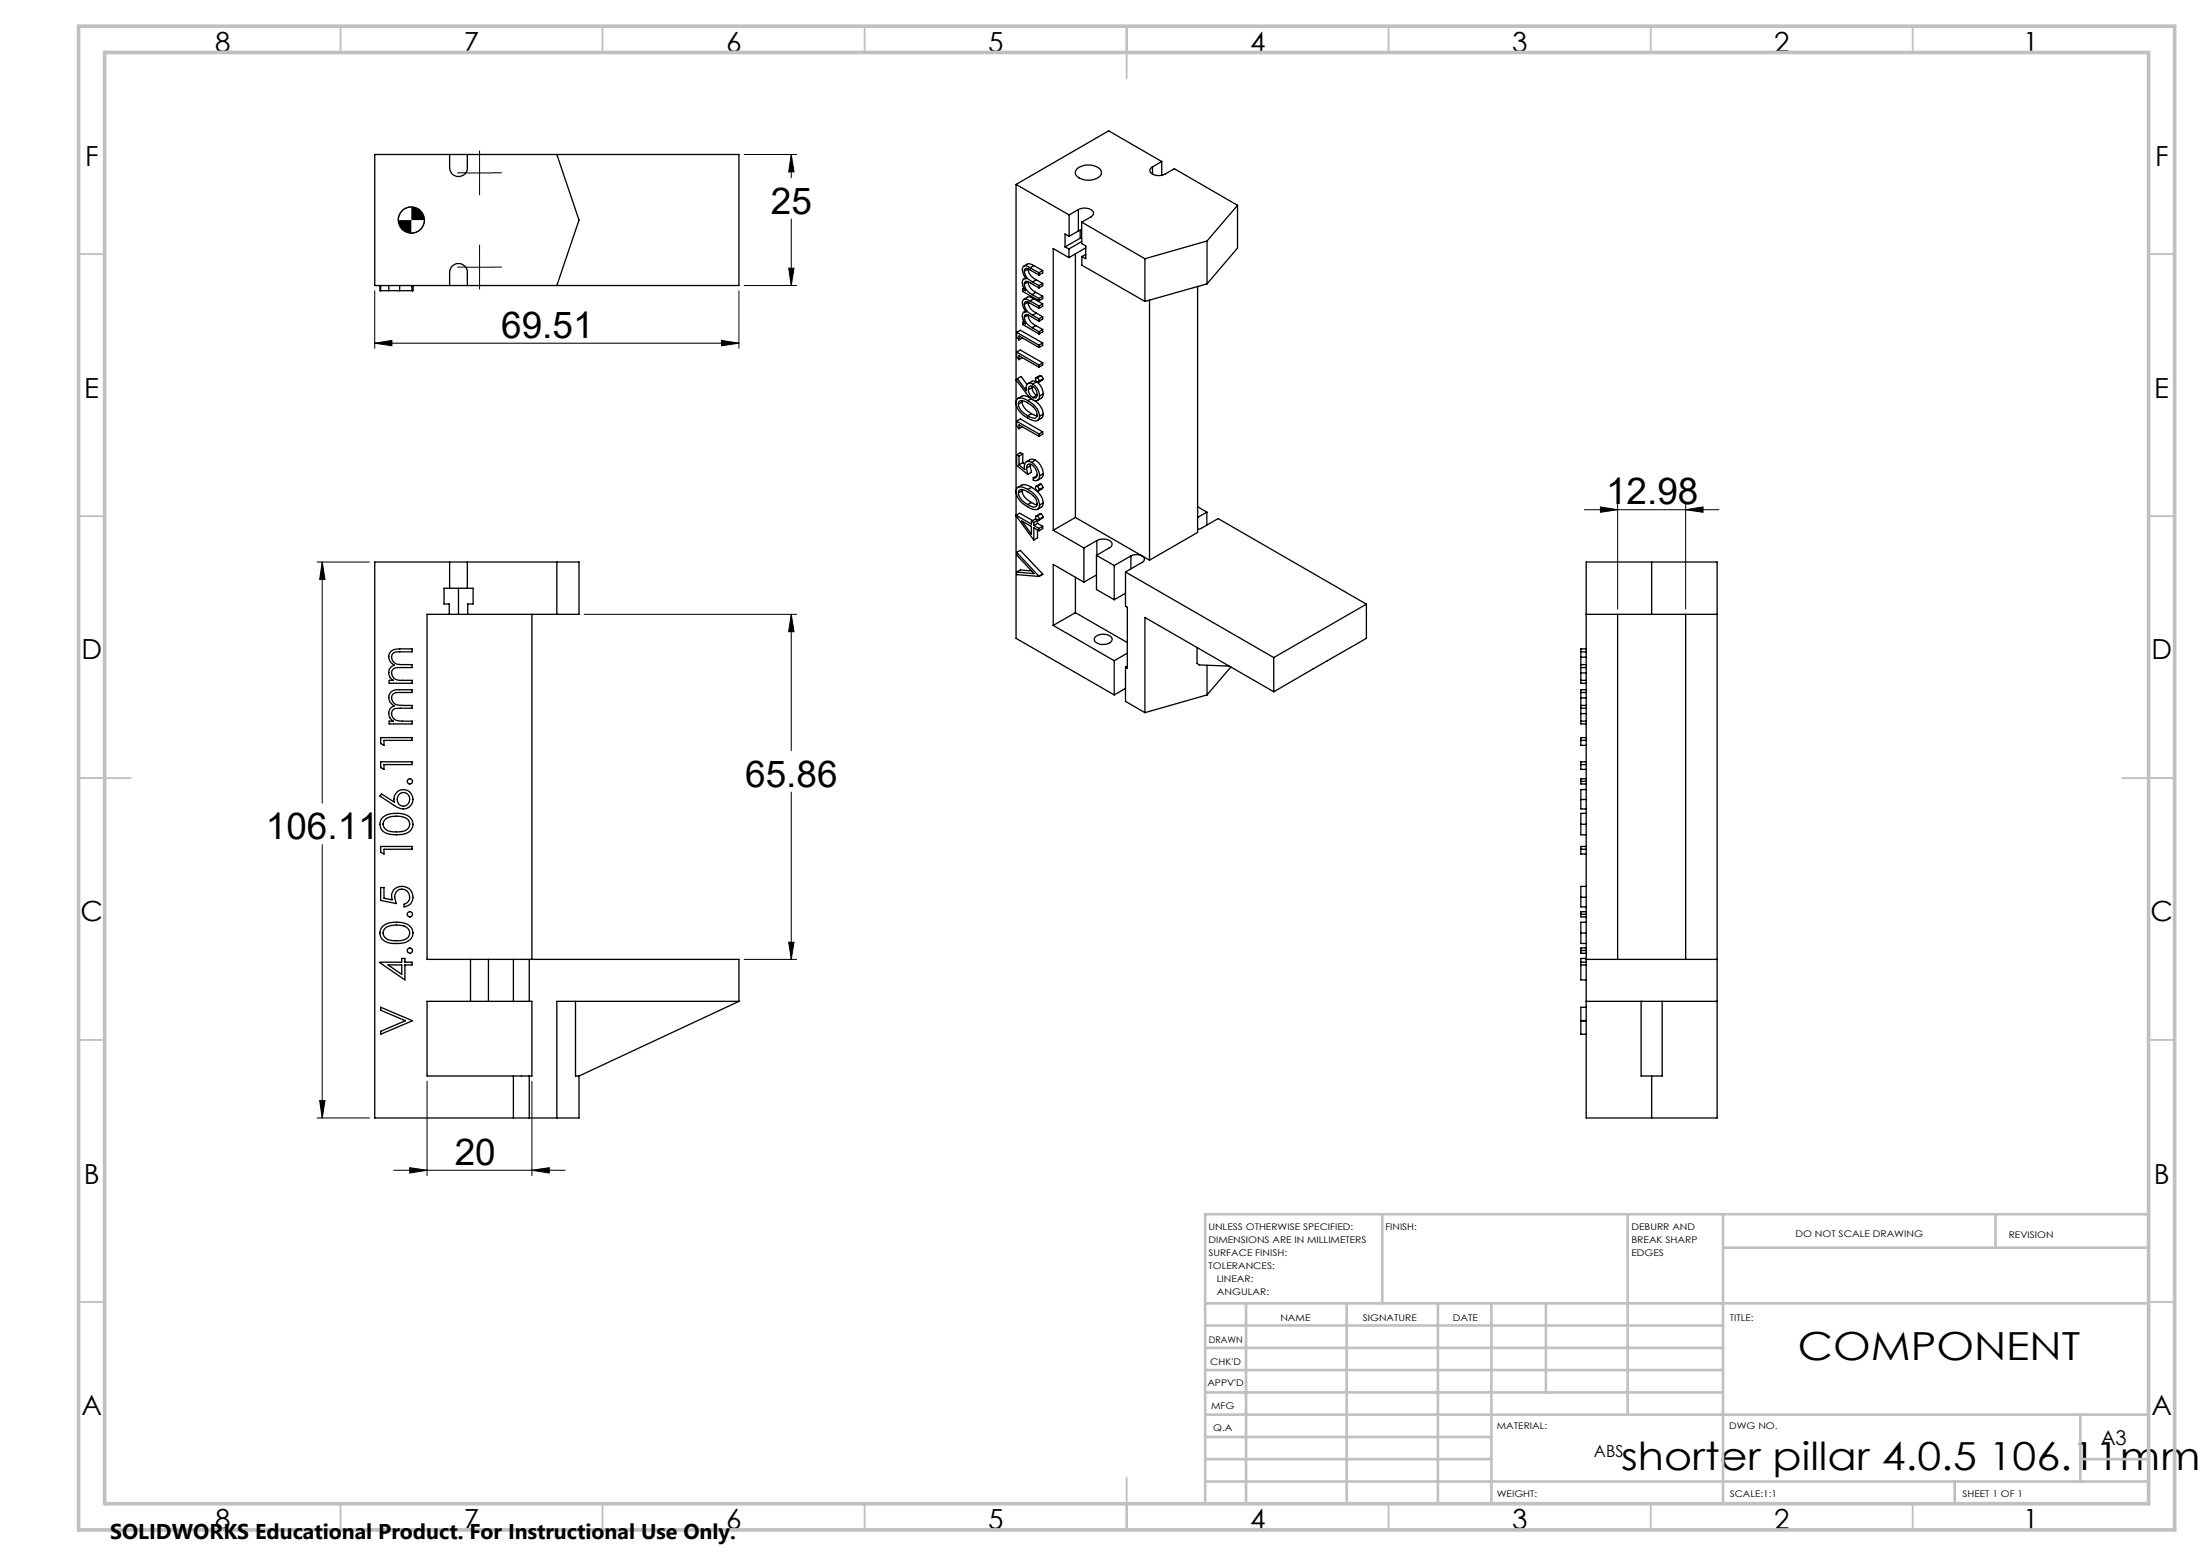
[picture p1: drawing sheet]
<svg xmlns="http://www.w3.org/2000/svg" width="420mm" height="297mm" viewBox="0 0 420 297" stroke-linecap="round" stroke-linejoin="round" font-family="sans-serif">
<g fill="none" stroke="#000" stroke-width=".19">
<path d="M78.5 39.5a2.46 2.46 0 0 0-2.5 2.5M89 33h5M91.5 30.5v5M142 29.5h10M151 29.5l.5 3.3h-1zM151 29.5v4.4M71.5 55.5v11M81 42a2.59 2.59 0 0 1-2.5 2.5M89 51h5M91.5 48.5v5M141 55.5v11M142 54.5h10"/>
<path d="M150.5 51.2h1l-.5 3.3zM151 41.8v12.7M71.5 65.5l3.3-.5v1zM71.5 65.5h69.5M137.7 65l3.3 .5-3.3 .5zM302.3 97.3h25.7M305.4 96.8l3.3 .5-3.3 .5zM308.7 96.3v20M321.7 97.3l3.3-.5v1zM321.7 96.3v20M60.5 107.3h10M61.5 107.3l.5 3.3h-1z"/>
<path d="M61.5 107.3v46M111.5 117.3h40.5M151 117.3l.5 3.3h-1zM151 117.3v26M151 151.2v31.9M61.5 161.2v52.2M150.5 179.8h1l-.5 3.3zM142 183.1h10M60.5 213.4h10M61 210.1h1l-.5 3.3zM81.5 206.4v18M101.5 206.4v18"/>
<path d="M75.1 223.4h32.7M78.2 222.9l3.3 .5-3.3 .5zM101.5 223.4l3.3-.5v1z"/>
</g>
<path d="M89 33h-1.7M91.5 30.5v-1.7M91.5 35.5v1.7M94 33h1.7M89 51h-1.7M91.5 48.5v-1.7M91.5 53.5v1.7M94 51h1.7" fill="none" stroke="#000" stroke-width=".19" stroke-dasharray="15.2 1.3 1.3 1.3"/>
<g fill="none" stroke="#c0c0c0" stroke-width=".35">
<path d="M65 5v5M115 5v5M165 5v5M215 5v10M265 5v5M315 5v5M365 5v5M15 48.5h5M410 48.5h5M15 98.5h5M410 98.5h5M15 148.5h10"/>
<path d="M405 148.5h10M15 198.5h5M410 198.5h5M15 248.5h5M410 248.5h5M65 287v5M115 287v5M165 287v5M215 282v10M265 287v5M315 287v5M365 287v5"/>
</g>
<g fill="none" stroke="#c0c0c0" stroke-width=".5">
<path d="M263.8 231.8v17M310.6 231.8v38.2M328.8 231.8v55.2M328.8 238.2h81.2M380.8 231.8v6.4M410 231.8h-180v55.2M230 248.8h180M230 257.3h98.8M230 253h98.8M237.8 248.8v38.2M257 248.8v38.2M274.4 248.8v38.2"/>
<path d="M284.6 248.8v38.2M295 248.8v17M230 265.8h98.8M230 261.5h98.8M230 278.5h54.6M230 274.3h54.6M230 270h180M397 278.5h13M397 270v12.8M230 282.8h180M373 282.8v4.2"/>
</g>
<path d="M15 5h400v287h-400zM20 10h390v277h-390z" fill="none" stroke="#c0c0c0" stroke-width=".7"/>
<g fill="#000">
<path d="M76 42a2.59 2.59 0 0 0 2.5 2.5v-2.5zM78.5 39.5v2.5h2.5a2.52 2.52 0 0 0-2.5-2.5z"/>
<path d="M61.5 107.3l.5 3.3h-1zM61 210.1h1l-.5 3.3zM151 117.3l.5 3.3h-1zM150.5 179.8h1l-.5 3.3zM78.2 222.9l3.3 .5-3.3 .5zM101.5 223.4l3.3-.5v1zM305.4 96.8l3.3 .5-3.3 .5zM321.7 97.3l3.3-.5v1zM71.5 65.5l3.3-.5v1zM137.7 65l3.3 .5-3.3 .5zM151 29.5l.5 3.3h-1zM150.5 51.2h1l-.5 3.3z"/>
</g>
<g fill="none" stroke="#000" stroke-width=".25">
<path d="M71.5 29.5h69.5v25h-69.5zM85.8 29.5v2.5a1.69 1.69 0 0 0 1.7 1.7 1.69 1.69 0 0 0 1.7-1.7v-2.5M106.3 29.5l4.2 12.5-4.2 12.5M193.9 35.2l10.1 5.8M193.9 35.2v41.6M205.5 32.2a3.4 3.4 0 0 1 4.6 .4 1.28 1.28 0 0 1-1.1 1.6 3.2 3.2 0 0 1-3.7-.9l-.1-.5zM219.9 31.9a.79 .79 0 0 0-.5 .8 .79 .79 0 0 0 .8 .7 2.64 2.64 0 0 0 2.1-.2l1.8-1 12 7M219.9 31.9v1.3M221.7 30.8l-10.1-5.8-17.7 10.2M221.7 30.8l-1.8 1.1M221.7 30.8v2.7M236.1 39.2l-5.8 6.8"/>
<path d="M236.1 39.2v8.1l-5.8 6.9M72.5 54.5v1h1.7M72.6 54.5v1M74.2 54.5v1h2.1M76.3 54.5v1M78.6 54.5v1M78.7 54.5v1h-2.4M78.8 54.5v1M85.8 54.5v-2.5a1.69 1.69 0 0 1 1.7-1.7 1.69 1.69 0 0 1 1.7 1.7v2.5M195.2 55.2v.4l3.1 1.8M195.4 55l-.2 .2M195.5 54.2l.7-.4 .3 1.1 1.2 .9"/>
<path d="M195.5 51.7l.7-.3a2.55 2.55 0 0 0 1.5 2M195.5 58.1l.7-.4a2.54 2.54 0 0 0 1.5 2.1M195.5 51.7v-.2a.52 .52 0 0 1 .9-.1l1.9 1.1M195.5 51.7a2.54 2.54 0 0 0 1.5 2.1M195.5 54.2a.44 .44 0 0 1 .4-.5l2.4 1.3M195.5 54.2l.3 1.1 1.2 .9M195.5 58.1a.42 .42 0 0 1 .2-.5 .42 .42 0 0 1 .5 .1l2.1 1.1M195.5 58.1a2.54 2.54 0 0 0 1.5 2.1M195.7 53.1l-.3 .1M195.7 59.4l-.3 .2M196.1 50.4l.3-.1 .9 .4M196.1 50.4l-.7 .4"/>
<path d="M196.6 51.1l-.3-.2a.69 .69 0 0 0-1-.1 .69 .69 0 0 0-.2 .9l.3 .9 .4 .6h-.1a.68 .68 0 0 0-.6 1.1l.6 1.2-.5-.3M196.6 57.4l-.3-.1a.69 .69 0 0 0-1-.1 .69 .69 0 0 0-.2 .9l.3 .8 .4 .6h-.3a1.35 1.35 0 0 0-.1 1.9l.3 .4-.5-.3M196.6 51.1l1.7 1M196.6 57.4l1.7 1M197 56.2l1.3 .8M197 53.8l1.3 .7M197.3 57l-.9-.3-1 .4M197.3 50.7l1.7 .9M197.3 57l1.7 1M197.3 50.7l-.7 .4M197.3 57l-.7 .4M197.7 55.8l-.7 .4"/>
<path d="M197.7 55.8l1.3 .7M197.7 53.4l1.3 .7M197.7 59.8l1.3 .7M197.7 53.4l-.7 .4M197.7 59.8l-.7 .4M198.3 52.1v.4M198.3 54.5v.5M198.3 57v.4M198.3 58.4v.4M199 51.6v.5l-.7 .4M199 54.1v.4l-.7 .5M199 56.5v.5l-.7 .4"/>
<path d="M199 58v.5l-.7 .3M199 51.6l-.7 .5M199 54.1l-.7 .4M199 56.5l-.7 .5M199 58l-.7 .4M203.2 47.1l.8 .4M204 49.2l-3-1.8v53.8M204 47.5v1.7M204 41v4.1M204 45.1l-.8-.4v2.4M205.2 48.4v50.4M205.8 40a2.32 2.32 0 0 1 2.8 .5l.1 .3-.3 .5-2 1.1"/>
<path d="M205.8 40l-1.8 1M205.8 40v4.1M205.8 44.1l-1.8 1M206.1 43.9v1.6M206.1 45.5l-2.9 1.6M206.1 45.5h.3M206.4 43.8l-.6 .3M206.4 42.4l12.1 7M206.4 42.4v4.1l.8 .5v2.4l-.8-.4M206.4 46.1l-2.4 1.4M206.4 49v1.6l12.1 6.9M207.2 48.6l-.8 .4"/>
<path d="M207.2 47.3l-3.2 1.9M218.5 49.4v8.1M219.4 57.3v49.6M228.5 54.7v46.9l-9.1 5.3M230.3 54.2l-11.8 3.3M230.3 46l-11.8 3.4M230.3 46v8.2M193.9 76.9a4.2 4.2 0 0 0 4 3.4l.3-.2 .2-.7M193.9 76.9v16.9M194 63.4l.7-.4 4.3 2.5M194 67.2l.7-.4 4.3 2.4M194 63.4v.9l.5 .6"/>
<path d="M194 67.2v.9l.5 .5M194 63.4l4.3 2.5M194 67.2l4.3 2.5M194.1 72.3l1.7 2.3v-.3a.82 .82 0 0 1 .3-1 .82 .82 0 0 1 1 0M194.1 72.3l-.2 .2 1.9 2.6a3.1 3.1 0 0 0 1.8 1.4 .79 .79 0 0 0 .8-.9M194.1 72.3l.7-.4 1.2 1.5M194.3 77.1v-.2a.51 .51 0 0 1 .7-.4 3.3 3.3 0 0 1 2.9 2.9l-.2 .3a1.33 1.33 0 0 1-1.6-.3M194.3 77.1a2.85 2.85 0 0 0 1.8 2.3M194.5 64.9v-.8l3.8 2.2M194.5 68.6v-.7l3.8 2.2M195.1 76.7a2.85 2.85 0 0 0 1.7 2.2M195.1 76.5v.2"/>
<path d="M195.1 76.7l-.8 .4M195.1 64.5l-.6 .4M195.1 68.3l-.6 .3M195.2 61.5v.4l3.1 1.8M195.4 61.4l-.2 .1M195.5 60.5l.7-.4 .3 1.1 1.2 1M195.5 60.5a.39 .39 0 0 1 .4-.5l2.4 1.3M195.5 60.5l.3 1.1 1.2 .9M196.1 76.5l-.7-.4a.9 .9 0 0 0-1-.1 .9 .9 0 0 0-.5 .9M196.1 76.5a4 4 0 0 1 2.3 2.9M196.3 74.4v-.2a.55 .55 0 0 1 .4-.6 .55 .55 0 0 1 .6 .3l.5 .7a1.14 1.14 0 0 1-.2 1.4l-.5-.1M196.3 74.4l.1 .6 .3 .6 .4 .3"/>
<path d="M196.6 75.9l-.1-.1a1.64 1.64 0 0 0-2.2 .3M196.8 76.1l-.7 .4M196.8 78.9l1.1 .5M196.8 78.9l-.7 .5M197 74l.2 .9 .6 .6M197 73.7v.3M197 62.5l1.3 .8M197 74l-.7 .4M197 60.2l1.3 .7M197.1 73.3l.5 .5 .5 .6 .3 1.2M197.4 76.5a3.4 3.4 0 0 1 1.7 2.6M197.7 62.2l1.3 .7"/>
<path d="M197.7 62.2l-.7 .3M197.8 72.9l.8 .8 .5 1.5M197.8 72.9l-.8-.2-.8 .5M197.8 72.9l-.7 .4M197.8 75.5h.1M197.8 75.5l-.7 .4M197.9 72.1h-.1a.46 .46 0 0 0-.1 .6 .46 .46 0 0 0 .6 .2v-.2M197.9 72.1l.4 .6M198.3 60.9v.4M198.3 63.3v.4M198.3 65.9v.4M198.3 69.7v.4"/>
<path d="M198.6 71.7l.4 .6M198.6 71.7h-.2l-.7 .4M198.6 71.7l-.7 .4M198.7 76l-.7 .4M198.9 72.6l-.7 .4M199 60.5v.4l-.7 .4M199 62.9v.5l-.7 .3M199 65.5v.4l-.7 .4M199 69.2v.5l-.7 .4M199 60.5l-.7 .4M199 62.9l-.7 .4M199 65.5l-.7 .4"/>
<path d="M199 69.2l-.7 .5M199 72.3l-.1 .2M199 72.3l-.7 .4M199.1 75.2l-.2 .5-.2 .3M199.1 79.1l-.2 .6-.9 .6M199.1 75.2l-.7 .4M199.1 79.1l-.7 .3M193.9 93.9v27.9l18.7 10.8M193.9 98.5l3.4 4.6M194 80.4l.7-.4 4.3 2.4M194 80.4v.9l.5 .5M194 86.8v2l2.1 1.8"/>
<path d="M194 80.4l4.3 2.4M194 86.8l.5 .3M194.3 93a1.86 1.86 0 0 1 2.5 0M194.3 94.1v-.2a.57 .57 0 0 1 .7-.5 3.4 3.4 0 0 1 2.9 2.9 .57 .57 0 0 1-.6 .5l-1.2-.5M194.3 94.1a2.87 2.87 0 0 0 1.8 2.2M194.5 81.8v-.7l3.8 2.2M194.5 87.1v1.6M195 99.4l1.8 1.1v1.4zM195.1 93.7a2.85 2.85 0 0 0 1.7 2.2M195.1 93.4v.3M195.1 93.7l-.8 .4M195.1 81.5l-.6 .3"/>
<path d="M195.2 88.3l.3 .3M195.2 86.6v1.7M195.2 86.6l-.5-.2-.7 .4M195.2 88.3l-.7 .4M195.2 86.6l-.7 .5M195.9 89.3a.65 .65 0 0 1 .4-.8 .65 .65 0 0 1 .8 .4l.4 .5a1.36 1.36 0 0 1 .1 1.8h-.4M195.9 89.3l.2 1.3M196.1 93.4l-.7-.3a.98 .98 0 0 0-1.3 0 .98 .98 0 0 0-.1 1.3 4.8 4.8 0 0 0 3.6 2.9 .75 .75 0 0 0 .8-.9M196.1 93.4a3.9 3.9 0 0 1 2.3 3M196.6 88.9l.2 1.2-.7 .5M196.6 88.9l-.7 .4M196.6 88.6v.3"/>
<path d="M196.8 95.9l1.1 .5M196.8 95.9l-.7 .4M196.8 99.5l.5 .2M196.8 93a4 4 0 0 1 2.3 3M196.8 88.3a.87 .87 0 0 0-1.1-.1 .87 .87 0 0 0-.2 1.1v.3l-1-.9M196.8 88.3l1 .8 .4 .9 .2 .8M196.8 93l-.7 .4M197.1 99.4l-2.5-1.4-.7 .4 2.9 1.6v-.5M197.3 99.7v.6M197.6 87.8a3.1 3.1 0 0 1 1.5 2.6M197.6 87.8a.87 .87 0 0 0-1-.1l-.7 .4M197.6 87.8l-.8 .5"/>
<path d="M197.9 90.8l-.7 .4M197.9 92.8h-.2a.51 .51 0 0 0 0 .6 .51 .51 0 0 0 .6 .2v-.2M197.9 92.8l.4 .6M197.9 98.5h-.1a.46 .46 0 0 0-.1 .6 .46 .46 0 0 0 .6 .2v-.2M197.9 98.5l.4 .6M198 99.9l1 .6M198 99.3v.6M198 99.3l-.4-.2-.8 .4M198 99.9l-.7 .4M198 99.3l-.7 .4M198.3 82.8v.5M198.4 90.8a.78 .78 0 0 1-.4 .8 .78 .78 0 0 1-.8 0v-.4"/>
<path d="M198.6 98.1l.3 .3 .1 .3M198.6 98.1h-.2l-.7 .4M198.6 92.4l.4 .7M198.6 92.4h-.2l-.7 .4M198.6 92.4l-.7 .4M198.6 98.1l-.7 .4M199 82.4v.5l-.7 .4M199 82.4l-.7 .4M199 98.7l-.1 .2-.7 .4M199 93.1l-.1 .2-.7 .4M199 93.1l-.7 .3M199 98.7l-.7 .4"/>
<path d="M199.1 96l-.2 .7-.9 .5M199.1 90.4a.82 .82 0 0 1-.4 .9l-.7 .3M199.1 90.4l-.7 .4M199.1 96l-.7 .4M205.2 98.8l12.7 7.3M205.2 98.8l-4.2 2.4M228.5 96.7l1.8 1.1M230.3 97.8l-1.8 1M230.3 97.8v2.4M85.8 112.3h3.4M85.8 107.3h3.4M85.8 107.3h-14.3v106.1h26.5"/>
<path d="M85.8 107.3v5M85.8 112.3h-1.1v3h1v2M87.5 112.3v5M89.2 107.3h21.3v10h-29v65.8h8.3M89.2 112.3h1.1v3h-1v2M89.2 107.3v5M101.5 117.3v65.8M106.3 107.3v10M194 105.4l.7-.3 4.3 4.5M194 105.4v.5l3.3 3.6-3.3-.3M194 109.2v.5l4.3 .3M194 105.4l4.3 4.6"/>
<path d="M196.7 100.4l.1 .2M196.8 109l-2.1-.2-.7 .4M197.3 100.3l1 .6M198 101.1v1.6l-.7 .4M198.3 100.9v.4M198.3 110h.1M198.3 101.3l-1-.6v2.4M199 100.5v.4l-.7 .4M199 109.6l-.7 .4M199 100.5l-.7 .4M201 101.2l5.8 3.4M201 119.4l11.6 6.7"/>
<path d="M205.2 110.2v6.7M205.2 116.9l9.9 5.8M205.2 116.9l-4.2 2.5M206.8 104.6v6.5M206.8 111.1l-5.8-3.4v11.7M209.2 106l3.4 1.9M209.2 106v6.5l3.4 2M209.2 109.7l-2.4 1.4M209.3 103.2a2.27 2.27 0 0 1 2.9 .5v.4l-.3 .4-2.7 1.5M209.3 103.2l-2.5 1.4M209.3 103.2v2.7M212.6 107.9v6.6"/>
<path d="M214.8 109.2l28.3 16.3M214.8 109.2v6.5l.3 .2v11.7l-.3-.3M214.8 113.2l-2.2 1.3M215.8 106.1a2.44 2.44 0 0 1 2.1 0M215.8 106.1l-3.2 1.8M215.8 106.1v2.5M217.9 106.1a.66 .66 0 0 1 .5 .6 .66 .66 0 0 1-.5 .6l-3.1 1.9M217.9 106.1l1.5 .8M228.5 101l.8-.2 3.1-1.8 28.3 16.3M260.7 115.3v6.5l-17.6 10.2M260.7 115.3l-17.6 10.2M302.7 107.3h25v106.1h-25z"/>
<path d="M302.7 117.3h25M308.7 117.3v65.8M315.2 107.3v10M321.7 117.3v65.8M74.6 124.3a2.49 2.49 0 0 1 1.7-.4h2.3v.5h-2.3a1.18 1.18 0 0 0-1.6 .7 1.18 1.18 0 0 0 .8 1.5l1.1 .3h2v.5h-2.6a1.14 1.14 0 0 0-1.2 .7 1.14 1.14 0 0 0 .4 1.4 2.29 2.29 0 0 0 1.6 .4h1.8v.5h-4.3v-.5h.7a1.58 1.58 0 0 1-.8-1.6 1.58 1.58 0 0 1 1-1.3 1.68 1.68 0 0 1-.6-2.7zM74.6 132a2.22 2.22 0 0 1 1.7-.3h2.3v.5h-2.3a1.2 1.2 0 0 0-1.6 .7 1.2 1.2 0 0 0 .8 1.5l.7 .2 2.4 .1v.5h-2.6a1.17 1.17 0 0 0-1.3 .9 1.17 1.17 0 0 0 .9 1.4l1.2 .2h1.8v.5h-4.3v-.5h.7a1.61 1.61 0 0 1-.8-1.6 1.61 1.61 0 0 1 1-1.4 1.68 1.68 0 0 1-.6-2.7zM209.1 121.5a2.32 2.32 0 0 1 3.1 .3 1.5 1.5 0 0 1-2 1.2 1.16 1.16 0 0 1-1.4-1.2zM212.6 126.1v6.5M214.8 127.3v6.6l3.7 2.1M214.8 131.4l-2.2 1.2M215.1 127.1l-.3 .2M215.1 124.7l-2.5 1.4"/>
<path d="M228.4 123.6v3l.5 .3 5.7 .2M230.3 127v5.6M230.3 132.6l-11.8 3.4M234.9 127.3l-4.6 5.3M243.1 132l-24.6-14.1v18.1M243.1 125.5v6.5M301.7 133.2v1.5M301.7 125.4v1.5M301.7 128.4v1.5M301.7 136.2v1.5M301.7 135.2v1M301.7 127.4v1"/>
<path d="M301.7 124.4v1M301.7 132.2v1M301.7 129.9h1M301.7 124.4h1M301.7 126.9h1M301.7 127.4h1M301.7 129.9v.5h1M301.7 137.7h1M301.7 132.2h1M301.7 134.7h1M301.7 135.2h1M301.7 137.7v.5h1"/>
<path d="M301.7 126.9v.5M301.7 134.7v.5M301.7 133.2h1M301.7 125.4h1M301.7 128.4h1M301.7 136.2h1M302.7 123.9h-1v.5M302.7 131.7h-1v.5M72.6 140.8h6v.5h-5.3v1l-.7-.4zM72.6 145.4h6v.5h-5.3v1l-.7-.4zM72.8 151.5l2.4 1.6a1.85 1.85 0 0 1 1.7-2.4 1.85 1.85 0 0 1 2 2.1 1.85 1.85 0 0 1-2.5 1.5l-1.2-.6-2.7-1.8zM73.1 155.9a5 5 0 0 1 5 0 1.84 1.84 0 0 1 .6 1.9 1.84 1.84 0 0 1-1.5 1.4 5.8 5.8 0 0 1-4.1-.5 1.85 1.85 0 0 1 0-2.8z"/>
<path d="M73.7 156.2a4.3 4.3 0 0 1 4.1 .2 1.38 1.38 0 0 1 .2 1.5 1.38 1.38 0 0 1-1.3 .8l-1.1 .1a2.12 2.12 0 0 1-2.5-1.2v-.6zM76.3 151.5a1.24 1.24 0 0 1 1.9 1.2 1.24 1.24 0 0 1-2 .9 1.45 1.45 0 0 1 .1-2.1zM301.7 157.3v2h1M301.7 152.6v1.8h1M301.7 149.2v.4h1M301.7 141.3h1M301.7 145.9h1M301.7 157.3h1M301.7 152.6h1M301.7 149.2h1M302.7 155.3h-1v2M302.7 150.7h-1v1.9"/>
<path d="M302.7 148.7h-1v.5M302.7 140.8h-1v1.5h1M302.7 145.4h-1v1.5h1M72.6 169.4h.7v2l1.5 .4a2.02 2.02 0 0 1 1.5-2.6 2.02 2.02 0 0 1 2.4 1.6 1.83 1.83 0 0 1-1.6 2.3v-.5a1.45 1.45 0 0 0 1-1.9 1.45 1.45 0 0 0-2-.8 1.45 1.45 0 0 0-.6 2l.1 .6-3-.6zM72.6 161.6h6v.5h-5.3v.9l-.7-.3zM73.1 176.7a5 5 0 0 1 5 0 1.85 1.85 0 0 1 .6 1.9 1.85 1.85 0 0 1-1.5 1.3 5.6 5.6 0 0 1-4.1-.4 1.81 1.81 0 0 1 0-2.8zM73.4 177.3a3.9 3.9 0 0 1 4.4-.1 1.38 1.38 0 0 1 .2 1.5 1.38 1.38 0 0 1-1.3 .8l-1.1 .1a2.12 2.12 0 0 1-2.5-1.2v-.6zM301.7 178.1v2h1M301.7 171.3v1.8h1M301.7 174.5v.5h1M301.7 162.1h1M301.7 178.1h1"/>
<path d="M301.7 171.3h1M301.7 174.5h1M302.7 176h-1v2.1M302.7 169.2h-1v2.1M302.7 174h-1v.5M302.7 161.6h-1v1.4h1M72.5 183.7h4.2v-.8h.6v.8h1.3v.5h-1.3v2.8zM72.6 192.3l6 2.6-6 2.5v-.6l4.8-2-4.8-2zM74 184.2h2.7v1.8zM89.8 183.1h3.4M89.8 191.1h3.4M89.8 191.1h-8.3v14.3h16.5"/>
<path d="M89.8 183.1v8M93.2 191.1h4.8M93.2 183.1h4.8M93.2 183.1v8M98 183.1h3M98 191.1h3M98 183.1v8M101 183.1v8M101 191.1h.5v14.3h-.5M101 183.1h40v8M109.8 191.1v14.3h.7M141 191.1h-34.7v22.3"/>
<path d="M141 191.1l-30.5 14.3M301.7 181.4v.6h1M301.7 184.2h1M301.7 183.7h1M301.7 181.4h1M301.7 194.8h1M301.7 194.9h1M302.7 180.9h-1v.5M302.7 182.9h-1v4.1h1M302.7 191.1h25M302.7 183.1h25M302.7 192.3h-1v5.1h1"/>
<path d="M313.2 191.1v14.3h4v-14.3M98 213.4h3M98 205.4h3M98 205.4v8M101 205.4v8M110.5 205.4v8h-9.5M315.2 205.4v8"/>
<circle cx="78.5" cy="42" r="2.5"/>
<circle cx="78.2" cy="149.1" r=".5"/>
<circle cx="78.2" cy="174.5" r=".5"/>
<circle cx="78.2" cy="181.4" r=".49"/>
</g>
<g font-size="7.4">
<text x="343.1" y="259.6">COMPONENT</text>
<text x="309.4" y="280.5">shorter pillar 4.0.5 106.11mm</text>
</g>
<g font-size="7.1">
<text x="147.1" y="40.8">25</text>
<text x="95.6" y="64.5">69.51</text>
<text x="306.5" y="96.3">12.98</text>
<text x="142.2" y="150.2">65.86</text>
<text x="50.7" y="160.2">106.11</text>
<text x="86.8" y="222.4">20</text>
</g>
<g font-size="5.3">
<text x="41" y="9.9">8</text>
<text x="88.5" y="9.9">7</text>
<text x="138.5" y="9.9">6</text>
<text x="188.5" y="9.9">5</text>
<text x="238.5" y="9.9">4</text>
<text x="288.5" y="9.9">3</text>
<text x="338.5" y="9.9">2</text>
<text x="386" y="9.9">1</text>
<text x="16.2" y="31.7">F</text>
<text x="411.2" y="31.7">F</text>
<text x="16.1" y="75.9">E</text>
<text x="411.1" y="75.9">E</text>
<text x="15.5" y="125.9">D</text>
<text x="410.5" y="125.9">D</text>
<text x="15.4" y="175.9">C</text>
<text x="410.4" y="175.9">C</text>
<text x="16" y="225.9">B</text>
<text x="411" y="225.9">B</text>
<text x="15.5" y="270.2">A</text>
<text x="410.5" y="270.2">A</text>
<text x="41" y="291.9">8</text>
<text x="88.5" y="291.9">7</text>
<text x="138.5" y="291.9">6</text>
<text x="188.5" y="291.9">5</text>
<text x="238.5" y="291.9">4</text>
<text x="288.5" y="291.9">3</text>
<text x="338.5" y="291.9">2</text>
<text x="386" y="291.9">1</text>
</g>
<text font-size="4.1" x="21" y="293.7">SOLIDWORKS Educational Product. For Instructional Use Only.</text>
<text font-size="3.9" x="400.9" y="275.8">A3</text>
<text font-size="3.2" x="304.2" y="278.1">ABS</text>
<g font-size="1.7">
<text x="230.6" y="234.8">UNLESS OTHERWISE SPECIFIED:</text>
<text x="230.6" y="237.3">DIMENSIONS ARE IN MILLIMETERS</text>
<text x="230.6" y="239.8">SURFACE FINISH:</text>
<text x="264.4" y="234.8">FINISH:</text>
<text x="311.3" y="234.7">DEBURR AND</text>
<text x="311.3" y="237.2">BREAK SHARP</text>
<text x="311.3" y="239.7">EDGES</text>
<text x="342.6" y="236.2">DO NOT SCALE DRAWING</text>
<text x="383.3" y="236.4">REVISION</text>
<text x="230.6" y="242.3">TOLERANCES:</text>
<text x="232.2" y="244.8">LINEAR:</text>
<text x="232.2" y="247.3">ANGULAR:</text>
<text x="230.6" y="256.3">DRAWN</text>
<text x="244.3" y="252.2">NAME</text>
<text x="260" y="252.1">SIGNATURE</text>
<text x="277.2" y="252.1">DATE</text>
<text x="330.1" y="252.1">TITLE:</text>
<text x="230.9" y="260.5">CHK'D</text>
<text x="230.4" y="264.6">APPV'D</text>
<text x="231.1" y="269">MFG</text>
<text x="231.5" y="273.2">Q.A</text>
<text x="285.6" y="272.7">MATERIAL:</text>
<text x="330" y="272.7">DWG NO.</text>
<text x="285.6" y="285.7">WEIGHT:</text>
<text x="330.1" y="285.8">SCALE:1:1</text>
<text x="374.5" y="285.8">SHEET 1 OF 1</text>
</g>
</svg>
